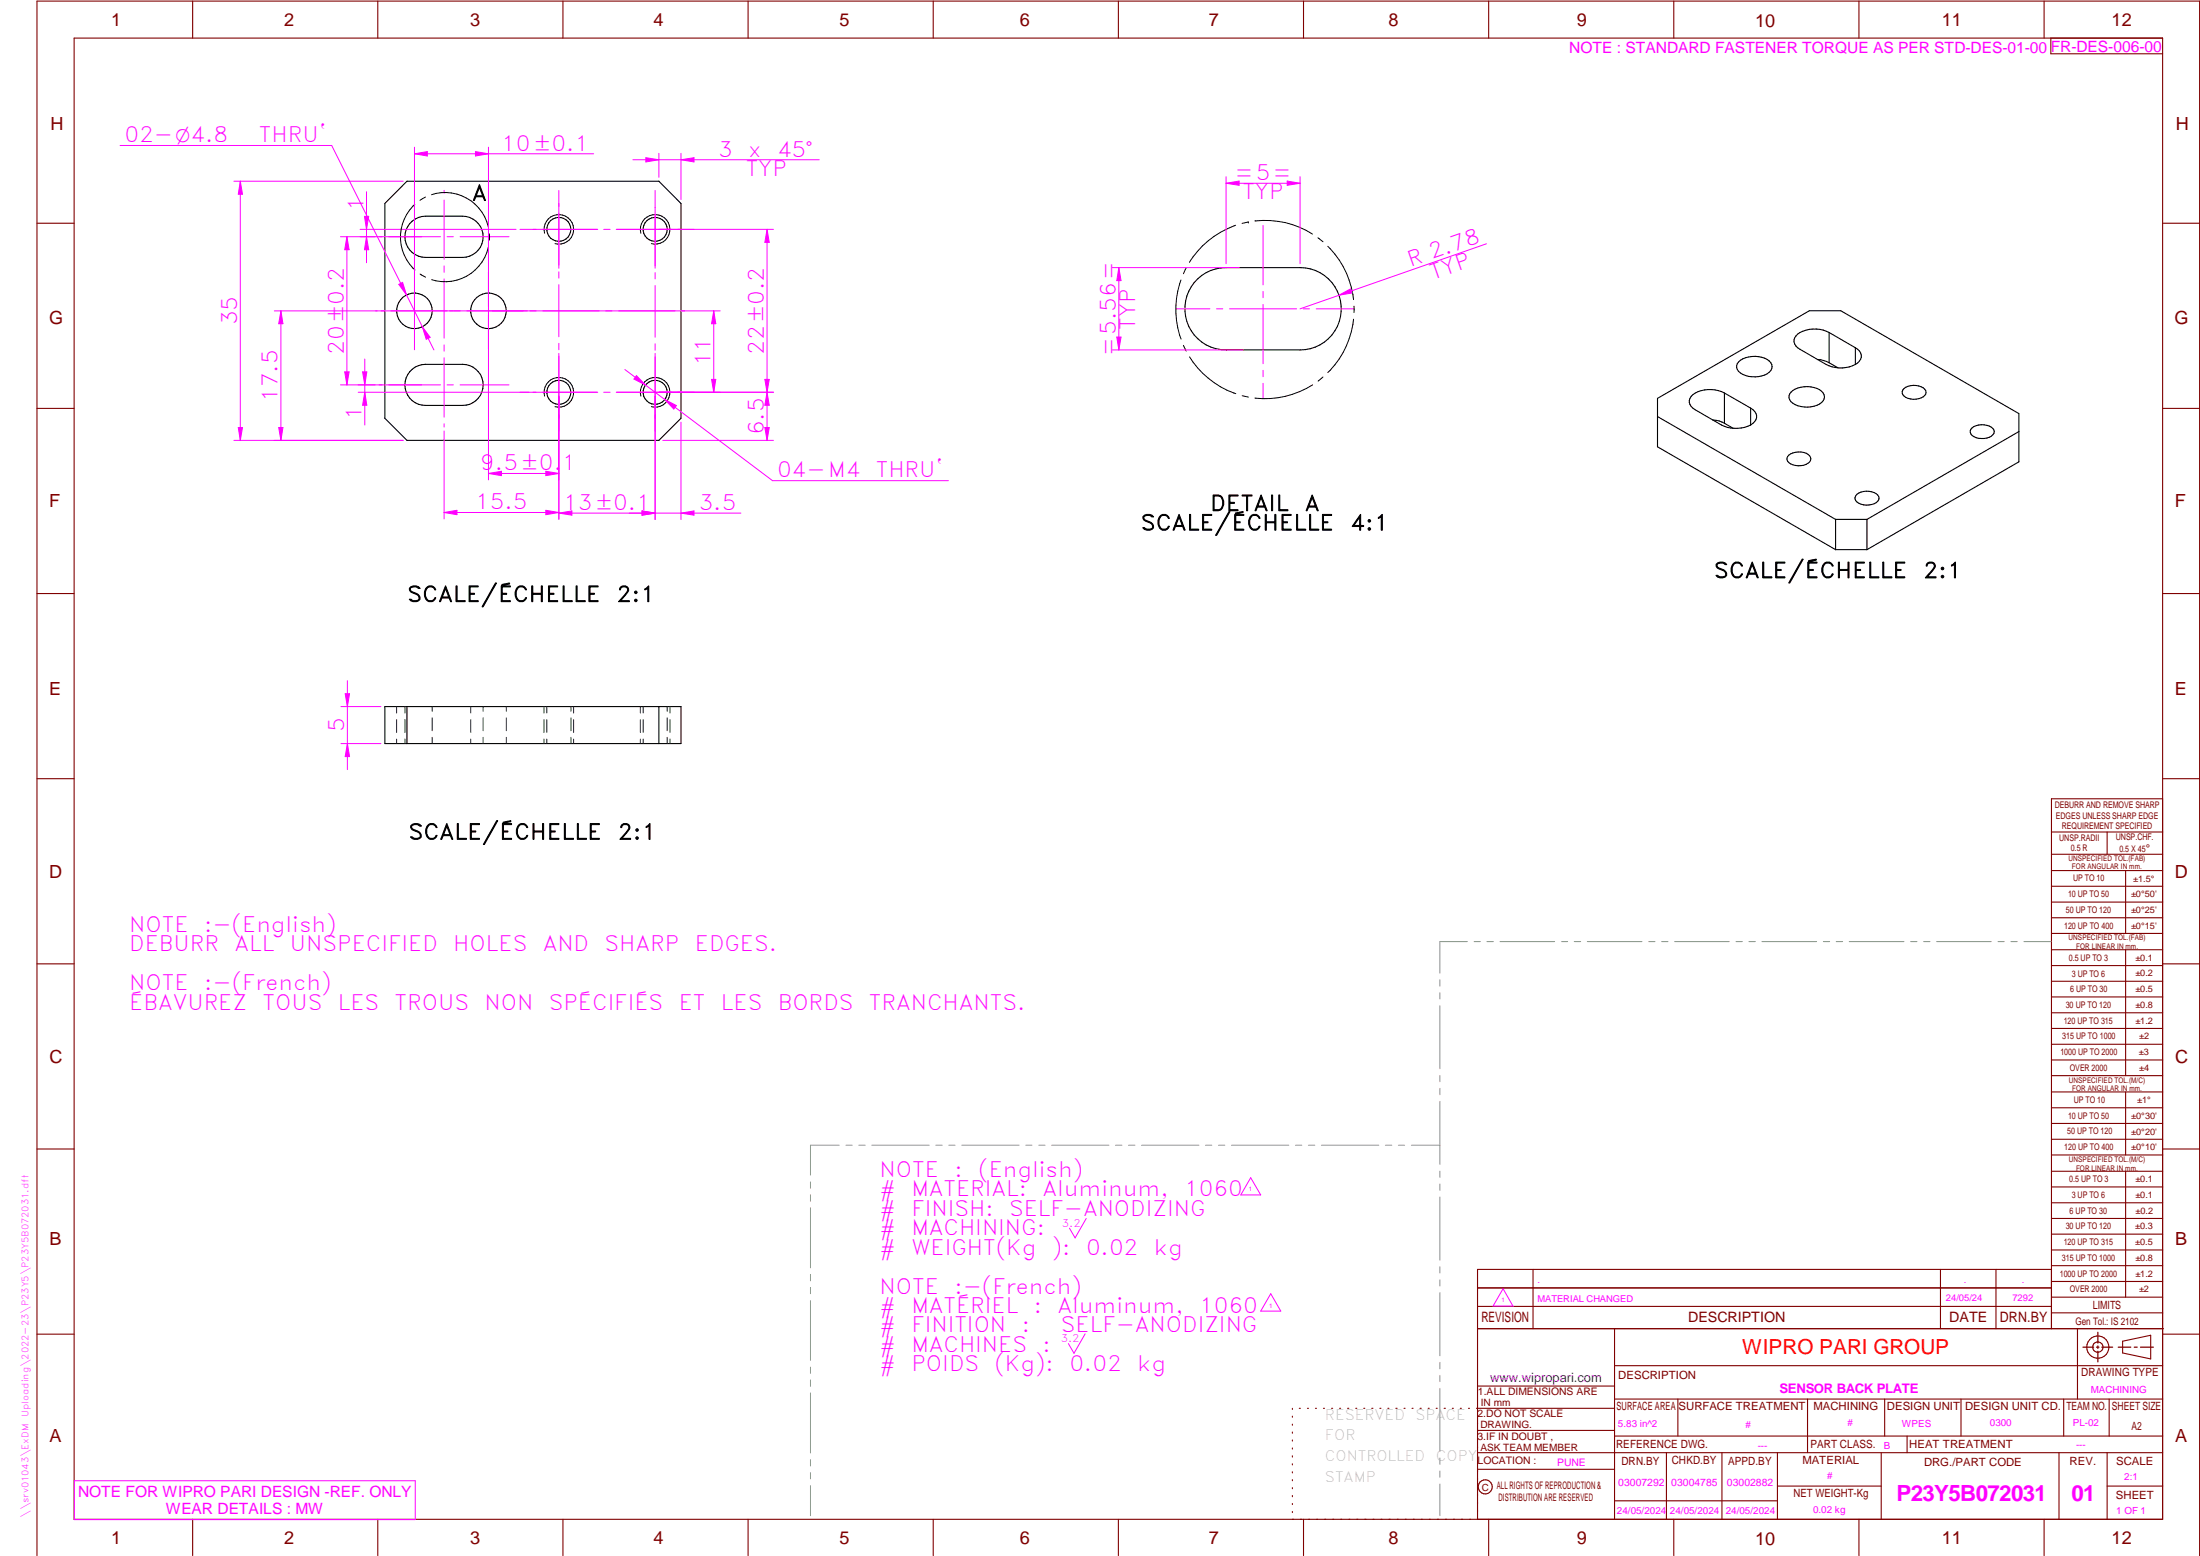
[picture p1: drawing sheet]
<svg xmlns="http://www.w3.org/2000/svg" width="594mm" height="420mm" viewBox="0 0 594 420" stroke-linecap="round" stroke-linejoin="round" font-family="sans-serif">
<g fill="none" stroke="#800000" stroke-width=".3">
<path d="M20 10.3h564v400h-564zM52 .3v10M102 .3v10M152 .3v10M202 .3v10M252 .3v10M302 .3v10M352 .3v10M402 .3v10M452 .3v10M502 .3v10M552 .3v10"/>
<path d="M553.8 10.3v4.2h30.2M10 60.3h10M584 60.3h10M10 110.3h10M584 110.3h10M10 160.3h10M584 160.3h10M10 210.3h10M584 215.7h-30v143.1M584 210.3h10M554 224.7h30M554 230.7h30"/>
<path d="M554 235.1h30M554 239.3h30M569 224.7v6M574 235.1v17M554 243.6h30M554 247.8h30M554 252.1h30M554 256.5h30M574 256.5v33.9M10 260.3h10M554 260.7h30M554 265h30"/>
<path d="M554 269.2h30M554 273.5h30M554 277.7h30M584 260.3h10M554 282h30M554 286.2h30M554 290.4h30M554 294.9h30M554 299.1h30M574 294.9v17M10 310.3h10M554 303.4h30"/>
<path d="M554 307.6h30M554 311.9h30M554 316.3h30M574 316.3v34M584 310.3h10M554 320.5h30M554 324.8h30M554 329h30M554 333.2h30M554 337.5h30M399 358.8h185.2M399 352.8h155"/>
<path d="M399 347.8h155M414 342.8v16M436 358.8v51.5M524 342.8v16M539 342.8v16M554 341.8h30M554 346h30M554 350.3h30M554 354.5h30M554 342.8h-155v67.5M561 358.8v19M10 360.3h10"/>
<path d="M399 374.3h37M436 377.8h148M453.1 377.8v10M488.1 377.8v14.5M508.9 377.8v10M529.5 377.8v10M557.3 377.8v10M569.5 377.8v10M573.2 362.2l7.6-1.6v6.3l-7.6-1.6zM584 368.8h-148M584 360.3h10M349 380.3v.3"/>
<path d="M349 382.4v.3M349 384.6v.3M349 386.7v.3M349 388.8v.3M349 391v.3M349 393.1v.3M349 395.3v.3M349 397.4v.3M349 399.5v.3M350.9 380.3h.2M353.1 380.3h.2M355.2 380.3h.3"/>
<path d="M357.4 380.3h.3M359.6 380.3h.3M361.7 380.3h.3M363.9 380.3h.3M366.1 380.3h.3M368.3 380.3h.2M370.4 380.3h.3M372.6 380.3h.3M374.8 380.3h.3M376.9 380.3h.4M379.1 380.3h.3M381.3 380.3h.3"/>
<path d="M383.4 380.3h.4M385.6 380.3h.3M387.8 380.3h.3M390 380.3h.3M392.2 380.3h.3M394.3 380.3h.3M396.5 380.3h.3M398.7 380.3h37.3M399 396.7h37M399 392.3h185M399 386.2h37M436 387.8h148"/>
<path d="M450 392.3v18M465 392.3v18M480 392.3v18M508 392.3v18M515 387.8v4.5M556 392.3v18M569 392.3v18M52 410.3v9.7M102 410.3v9.7M152 410.3v9.7M202 410.3v9.7M252 410.3v9.7"/>
<path d="M302 410.3v9.7M349 401.7v.3M349 403.8v.4M349 406v.3M349 408.1v.3M352 410.3v9.7M402 410.3v9.7M436 405.3h44M452 410.3v9.7M480 401.3h28M502 410.3v9.7M552 410.3v9.7"/>
<path d="M569 401.3h15M10 420v-419.7h584v419.7"/>
<circle cx="566.5" cy="363.7" r="1.39"/>
<circle cx="566.5" cy="363.8" r="3"/>
<circle cx="401.1" cy="401.5" r="1.9"/>
</g>
<g fill="none" stroke="#f0f" stroke-width=".27">
<path d="M119.9 51.4v.8M119.9 54v16M150.9 51.4v21M176.9 51.4v21M102.4 63.9h.8M105 63.9h13.9M111.9 73.4v21M119.9 71.8v1.7M119.9 75.3v16M120.7 63.9h1.7M124.2 63.9h13.2M131.9 73.4v21"/>
<path d="M140.4 61.9h21M150.9 73.4v1.7M150.9 76.9v14M163 61.9h1.8M166.4 61.9h21M176.9 73.6v1.7M176.9 77.1v14M101.4 83.9h41M119.9 93.1v1.7M119.9 96.6v16M143.1 83.9h1.7M146.6 83.9h15.2"/>
<path d="M150.9 92.7v1.7M150.9 95.4v21M163.6 83.9h1.7M167.1 83.9h15.2M176.9 95.4v21M176.9 92.8v1.8M184.1 83.9h.8M102.4 103.9h.8M105 103.9h13.9M119.9 114.4v.9M120.7 103.9h1.7M124.2 103.9h13.2"/>
<path d="M140.4 105.9h21M163 105.9h1.8M166.4 105.9h21M92.1 190.8h10.8M92.1 200.8h10.8M93.8 200.8l.6 3.5h-1.2zM337.7 318l2.7 4.7h-5.3zM293.3 329l-3 5.3-1.5-2.7M343.1 349.3l2.8 4.7h-5.5zM405.9 348l2.7 4.7h-5.4zM293 360.2l-3 5.2-1.5-2.6M20.1 399.8h92v10.5h-92z"/>
</g>
<g fill="none" stroke="#949494" stroke-width=".27">
<path d="M396.2 254.3h-7.4v8.5M398.1 254.3h1.6M401.5 254.3h1.8M405 254.3h14.8M421.6 254.3h1.7M425.1 254.3h1.7M428.6 254.3h14.8M445.2 254.3h1.7M448.7 254.3h1.7M452.2 254.3h14.8M468.8 254.3h1.7M472.3 254.3h1.7"/>
<path d="M475.8 254.3h14.8M492.4 254.3h1.7M495.8 254.3h1.8M499.4 254.3h14.7M516 254.3h1.6M519.4 254.3h1.8M522.9 254.3h14.8M539.5 254.3h1.7M543 254.3h1.7M546.5 254.3h7.4M388.8 264.5v1.8M388.8 268.1v1.6"/>
<path d="M388.8 271.6v17M388.8 290.4v1.7M388.8 293.9v1.7M388.8 297.4v17M218.9 319.2v1.6M226.6 309.2h-7.7v8.1M228.4 309.2h1.7M231.9 309.2h1.7M235.4 309.2h15.5M252.7 309.2h1.7M256.2 309.2h1.7M259.7 309.2h15.5"/>
<path d="M277 309.2h1.7M280.5 309.2h1.7M284 309.2h15.5M301.2 309.2h1.8M304.8 309.2h1.7M308.3 309.2h15.5M325.5 309.2h1.7M329.1 309.2h1.6M332.6 309.2h15.4M349.8 309.2h1.7M353.3 309.2h1.7M356.8 309.2h15.5"/>
<path d="M374.1 309.2h1.7M377.6 309.2h1.7M381.1 309.2h7.7M388.8 316.2v1.7M388.8 319.7v1.7M218.9 322.6v1.8M218.9 326.1v16.2M388.8 323.2v17.1M218.9 344.1v1.8M218.9 347.6v1.7M218.9 351.2v16.1M388.8 342.1v1.6"/>
<path d="M388.8 345.6v1.7M388.8 349v17.1M218.9 369.1v1.7M218.9 372.6v1.8M218.9 376.1v16.2M388.8 367.9v1.7M388.8 371.4v1.7M388.8 374.9v17M218.9 394.1v1.8M218.9 397.6v1.7M388.8 393.7v1.7M388.8 397.2v1.7"/>
<path d="M218.9 401.2v8.1M388.8 400.7v8.6"/>
</g>
<path d="M566.5 359.7v3M562.5 363.8h2.9M566.1 363.8h.7M566.5 363.4v.7M566.5 364.9v2.8M567.6 363.8h2.9M572 363.8h3.4M576.3 363.8h.8M578 363.8h3.5" fill="none" stroke="#800000" stroke-width=".34"/>
<g fill="none" stroke="#000" stroke-width=".3">
<path d="M109.9 48.9h68l6 6v58l-6 6h-68l-6-6v-58zM111.3 59.7a5.6 5.6 0 0 1 3.6-1.3h10a5.6 5.6 0 0 1 5.6 5.5 5.6 5.6 0 0 1-5.6 5.6h-10a5.6 5.6 0 0 1-5.2-3.6 5.6 5.6 0 0 1 1.6-6.2zM111.3 99.7a5.6 5.6 0 0 1 3.6-1.3h10a5.5 5.5 0 0 1 5.6 5.5 5.5 5.5 0 0 1-5.6 5.6h-10a5.5 5.5 0 0 1-5.2-3.6 5.5 5.5 0 0 1 1.6-6.2zM469.5 97.7a6.6 6.6 0 0 1 8.7 .3 2.02 2.02 0 0 1-1 2.9 7.2 7.2 0 0 1-7.7-.6 1.8 1.8 0 0 1 0-2.6zM490.8 97.1l1.7 .3 1.4 .6M493.9 89.8a8 8 0 0 0-8.9 .9 2.26 2.26 0 0 0 1.1 3.6l7 4.1a8.7 8.7 0 0 0 7.9 0M493.9 98l2.4 1.3M493.9 89.8v8.2M493.9 89.8l7.1 4.1M501 93.9v4.5M501 93.9a2.39 2.39 0 0 1 1.6 2.3 2.39 2.39 0 0 1-1.6 2.2M447.6 112.5l48.1 27.8"/>
<path d="M462.5 113.4a6.8 6.8 0 0 1 3.2 .9M465.7 106.1a8.1 8.1 0 0 0-9 .9 2.29 2.29 0 0 0 1.1 3.7l7.1 4.1a9.1 9.1 0 0 0 7.8 0M465.7 114.3l2.3 1.4M465.7 106.1v8.2M465.7 106.1l7 4.1M472.7 110.2v4.6M472.7 110.2a2.42 2.42 0 0 1 1.7 2.3 2.42 2.42 0 0 1-1.7 2.3M483.6 105.9a6.6 6.6 0 0 1 8.7 .2 2.02 2.02 0 0 1-.9 3 7.2 7.2 0 0 1-7.8-.6 1.8 1.8 0 0 1 0-2.6zM514.2 104.9a4.4 4.4 0 0 1 5.8 .6 1.87 1.87 0 0 1-1.8 2.2 3.7 3.7 0 0 1-4.5-1.5v-.5zM532.5 115.5a4.4 4.4 0 0 1 5.9 .6 1.94 1.94 0 0 1-1.9 2.2 3.7 3.7 0 0 1-4.5-1.5l.2-.9zM545.2 116.5l-41.1 23.8M483.1 122.9a4.7 4.7 0 0 1 5.5 .2 1.45 1.45 0 0 1-.9 2.3 4.5 4.5 0 0 1-5-.9 1.22 1.22 0 0 1 .4-1.6z"/>
<path d="M501.4 133.5a4.4 4.4 0 0 1 5.9 .6 1.87 1.87 0 0 1-1.9 2.1 3.7 3.7 0 0 1-4.5-1.5l.2-.8zM495.7 148.4l-48.1-27.8v-13l41-23.7h8.5l48.1 27.8v13l-41.1 23.7M495.7 140.3v8.1M495.7 140.3h8.4M495.7 148.4h8.4M504.1 140.3v8.1M103.9 190.8h80v10h-80zM109.9 190.8v10M177.9 190.8v10"/>
<circle cx="150.9" cy="61.9" r="3.2"/>
<circle cx="176.9" cy="61.9" r="3.2"/>
<circle cx="111.9" cy="83.9" r="4.8"/>
<circle cx="131.9" cy="83.9" r="4.8"/>
<circle cx="150.9" cy="105.9" r="3.2"/>
<circle cx="176.9" cy="105.9" r="3.2"/>
</g>
<g fill="none" stroke="#008000" stroke-width=".27">
<path d="M107.1 190.8v1.7M107.1 194.3v3.5M107.1 199.6v1.2M109.3 190.8v1.7M109.3 194.3v3.5M109.3 199.6v1.2M116.7 190.8v1.3M116.7 193.8v3.5M116.7 199.1v1.7M127.1 190.8v1.7M127.1 194.3v3.5M127.1 199.6v1.2"/>
<path d="M130.5 190.8v1.3M130.5 193.8v3.5M130.5 199.1v1.7M136.7 190.8v1.3M136.7 193.8v3.5M136.7 199.1v1.7M146.9 190.8v1.7M146.9 194.3v3.5M146.9 199.6v1.2M147.7 190.8v1.7M147.7 194.3v3.5M147.7 199.6v1.2"/>
<path d="M154.2 190.8v1.3M154.2 193.8v3.5M154.2 199.1v1.7M154.9 190.8v1.7M154.9 194.3v3.5M154.9 199.6v1.2M172.9 190.8v1.7M172.9 194.3v3.5M172.9 199.6v1.2M173.7 190.8v1.7M173.7 194.3v3.5M173.7 199.6v1.2"/>
<path d="M180.2 190.8v1.3M180.2 193.8v3.5M180.2 199.1v1.7M180.9 190.8v1.7M180.9 194.3v3.5M180.9 199.6v1.2"/>
</g>
<path d="M147.1 63a4 4 0 0 1 3.4-5 4 4 0 0 1 4.4 4.3 4 4 0 0 1-5 3.5M173.1 63a4 4 0 0 1 3.4-5.1 4 4 0 0 1 4.4 4.3 4 4 0 0 1-5 3.6M147.1 107a4 4 0 0 1 3.5-5 4 4 0 0 1 4.3 4.3 4 4 0 0 1-5 3.5M173.1 107a4 4 0 0 1 3.5-5 4 4 0 0 1 4.3 4.3 4 4 0 0 1-5 3.5" fill="none" stroke="#000" stroke-width=".27"/>
<path d="M93.8 200.8l.6 3.5h-1.2z" fill="#f0f"/>
<path d="M93.2 187.3h1.2l-.6 3.5z" fill="none" stroke="#f0f" stroke-width=".27"/>
<path d="M93.2 187.3h1.2l-.6 3.5z" fill="#f0f"/>
<path d="M63.2 48.9h45.7M64.9 48.9l.6 3.6h-1.2zM63.2 118.9h45.7M93.8 183.8v24" fill="none" stroke="#f0f" stroke-width=".27"/>
<path d="M64.9 48.9l.6 3.6h-1.2z" fill="#f0f"/>
<path d="M64.3 115.4h1.2l-.6 3.5z" fill="none" stroke="#f0f" stroke-width=".27"/>
<path d="M64.3 115.4h1.2l-.6 3.5z" fill="#f0f"/>
<path d="M64.9 48.9v70M178 61.9h30.9M207.1 61.9l.6 3.5h-1.2zM178 105.9h30.9" fill="none" stroke="#f0f" stroke-width=".27"/>
<path d="M207.1 61.9l.6 3.5h-1.2z" fill="#f0f"/>
<path d="M206.5 102.4h1.2l-.6 3.5z" fill="none" stroke="#f0f" stroke-width=".27"/>
<path d="M206.5 102.4h1.2l-.6 3.5z" fill="#f0f"/>
<path d="M97.2 63.9h4.1M97.2 61.9h42.2M99 63.9l.6 3.5h-1.2zM207.1 61.9v44" fill="none" stroke="#f0f" stroke-width=".27"/>
<path d="M99 63.9l.6 3.5h-1.2z" fill="#f0f"/>
<path d="M98.4 58.4h1.2l-.6 3.5z" fill="none" stroke="#f0f" stroke-width=".27"/>
<path d="M98.4 58.4h1.2l-.6 3.5z" fill="#f0f"/>
<path d="M99 51.8v19.2M168.7 99.8l39.9 30h47.5M171.9 101.4l2.4 2.6-3.1-1.6z" fill="none" stroke="#f0f" stroke-width=".27"/>
<path d="M171.9 101.4l2.4 2.6-3.1-1.6z" fill="#f0f"/>
<path d="M179.5 107.9l3.2 1.6-.8 .9z" fill="none" stroke="#f0f" stroke-width=".27"/>
<path d="M179.5 107.9l3.2 1.6-.8 .9z" fill="#f0f"/>
<path d="M32.4 39.3h57.2l27.6 55.2M114 88.2l2.2 2.9-1.1 .5z" fill="none" stroke="#f0f" stroke-width=".27"/>
<path d="M114 88.2l2.2 2.9-1.1 .5z" fill="#f0f"/>
<path d="M107.7 76.8l1-.6 1.1 3.4z" fill="none" stroke="#f0f" stroke-width=".27"/>
<path d="M107.7 76.8l1-.6 1.1 3.4z" fill="#f0f"/>
<g fill="none" stroke="#000" stroke-width=".27">
<path d="M112 55.2a12 12 0 0 0 0 17.7M114.9 53.2l-1.5 .9M116.5 52.6a12 12 0 0 1 15.4 8.8M337.1 59.9h.1M337.1 59.9l-1.7 .4M338.8 59.6a24.5 24.5 0 0 1 15.6 3.6M113.4 74l1.5 .8M131.9 66.6a12 12 0 0 1-15.3 8.9M132.2 63.2v1.7M318.9 75.6a23.5 23.5 0 0 0 0 16M320.3 72.4l-.7 1.5M333.7 60.8a24.1 24.1 0 0 0-12.5 10"/>
<path d="M355.9 64.2l1.3 1.1M358.6 66.5a23.5 23.5 0 0 1 6.9 14.4M319.6 93.3l.7 1.5M321.2 96.4a24 24 0 0 0 12.5 9.9M365.5 86.2a23.4 23.4 0 0 1-6.9 14.4M365.6 82.7v1.7M335.4 106.8l1.7 .4M354.5 103.9a23.9 23.9 0 0 1-15.6 3.6M357.2 101.8l-1.3 1.1"/>
</g>
<path d="M323.5 75.3a10.9 10.9 0 0 1 7.6-3h20a11.1 11.1 0 0 1 11.1 11.1 11.1 11.1 0 0 1-11.1 11.1h-20a11.1 11.1 0 0 1-10.4-7 11.1 11.1 0 0 1 2.8-12.2z" fill="none" stroke="#000" stroke-width=".3"/>
<g fill="none" stroke="#f0f" stroke-width=".27">
<path d="M300.4 72.3h34.3M302.1 72.3l.6 3.5h-1.1zM341.1 60.9v16M341.1 78.7v1.7M300.4 94.5h35.3M317.5 83.4h9.2M328.5 83.4h1.7M332 83.4h18.1M341.1 82.2v16M341.1 100v1.7M351.9 83.4h1.7M355.4 83.4h10.3"/>
<path d="M341.1 103.5v4.2"/>
</g>
<path d="M302.1 72.3l.6 3.5h-1.1z" fill="#f0f"/>
<path d="M301.6 91h1.1l-.6 3.5z" fill="none" stroke="#f0f" stroke-width=".27"/>
<path d="M301.6 91h1.1l-.6 3.5z" fill="#f0f"/>
<path d="M331.1 49.5l3.5-.6v1.1zM331.1 47.7v23.5M351.1 47.7v23.5M302.1 72.3v22.2" fill="none" stroke="#f0f" stroke-width=".27"/>
<path d="M331.1 49.5l3.5-.6v1.1z" fill="#f0f"/>
<path d="M347.6 48.9l3.5 .6-3.5 .5z" fill="none" stroke="#f0f" stroke-width=".27"/>
<path d="M347.6 48.9l3.5 .6-3.5 .5z" fill="#f0f"/>
<path d="M331.1 49.5h20M361.6 79.7l3.1-1.7 .4 1.1zM401.4 65.8l-50.3 17.6" fill="none" stroke="#f0f" stroke-width=".27"/>
<path d="M361.6 79.7l3.1-1.7 .4 1.1z" fill="#f0f"/>
<path d="M74.1 83.9h27.7M75.9 83.9l.5 3.5h-1.1zM74.1 118.9h34.8" fill="none" stroke="#f0f" stroke-width=".27"/>
<path d="M75.9 83.9l.5 3.5h-1.1z" fill="#f0f"/>
<path d="M75.3 115.4h1.1l-.5 3.5z" fill="none" stroke="#f0f" stroke-width=".27"/>
<path d="M75.3 115.4h1.1l-.5 3.5z" fill="#f0f"/>
<path d="M75.9 83.9v35M176.9 107v33.3M183.9 114v26.3M173.4 138l3.5 .6-3.5 .5z" fill="none" stroke="#f0f" stroke-width=".27"/>
<path d="M173.4 138l3.5 .6-3.5 .5z" fill="#f0f"/>
<path d="M183.9 138.6l3.5-.6v1.1z" fill="none" stroke="#f0f" stroke-width=".27"/>
<path d="M183.9 138.6l3.5-.6v1.1z" fill="#f0f"/>
<path d="M178 105.9h30.9M179 118.9h29.9M207.1 105.9l.6 3.5h-1.2zM169.9 138.6h30.2" fill="none" stroke="#f0f" stroke-width=".27"/>
<path d="M207.1 105.9l.6 3.5h-1.2z" fill="#f0f"/>
<path d="M206.5 115.4h1.2l-.6 3.5z" fill="none" stroke="#f0f" stroke-width=".27"/>
<path d="M206.5 115.4h1.2l-.6 3.5z" fill="#f0f"/>
<path d="M150.9 107v33.3M176.9 107v33.3M207.1 105.9v13M150.9 138.6l3.5-.6v1.1z" fill="none" stroke="#f0f" stroke-width=".27"/>
<path d="M150.9 138.6l3.5-.6v1.1z" fill="#f0f"/>
<path d="M173.4 138l3.5 .6-3.5 .5z" fill="none" stroke="#f0f" stroke-width=".27"/>
<path d="M173.4 138l3.5 .6-3.5 .5z" fill="#f0f"/>
<path d="M119.9 116.4v23.7M150.9 107v33.1M119.9 138.4l3.5-.6v1.2zM150.9 138.6h26" fill="none" stroke="#f0f" stroke-width=".27"/>
<path d="M119.9 138.4l3.5-.6v1.2z" fill="#f0f"/>
<path d="M147.4 137.8l3.5 .6-3.5 .6z" fill="none" stroke="#f0f" stroke-width=".27"/>
<path d="M147.4 137.8l3.5 .6-3.5 .6z" fill="#f0f"/>
<path d="M96.7 105.9h46.2M96.7 103.9h4.6M98.5 105.9l.6 3.5h-1.2zM119.9 138.4h31" fill="none" stroke="#f0f" stroke-width=".27"/>
<path d="M98.5 105.9l.6 3.5h-1.2z" fill="#f0f"/>
<path d="M97.9 100.4h1.2l-.6 3.5z" fill="none" stroke="#f0f" stroke-width=".27"/>
<path d="M97.9 100.4h1.2l-.6 3.5z" fill="#f0f"/>
<path d="M98.5 96.9v17.9M133 83.9h61.5M192.7 83.9l.6 3.5h-1.2zM178 105.9h16.5" fill="none" stroke="#f0f" stroke-width=".27"/>
<path d="M192.7 83.9l.6 3.5h-1.2z" fill="#f0f"/>
<path d="M192.1 102.4h1.2l-.6 3.5z" fill="none" stroke="#f0f" stroke-width=".27"/>
<path d="M192.1 102.4h1.2l-.6 3.5z" fill="#f0f"/>
<path d="M91.9 63.9h22M93.7 63.9l.6 3.5h-1.2zM192.7 83.9v22M91.9 103.9h22" fill="none" stroke="#f0f" stroke-width=".27"/>
<path d="M93.7 63.9l.6 3.5h-1.2z" fill="#f0f"/>
<path d="M93.1 100.4h1.2l-.6 3.5z" fill="none" stroke="#f0f" stroke-width=".27"/>
<path d="M93.1 100.4h1.2l-.6 3.5z" fill="#f0f"/>
<path d="M111.9 39.8v43.1M131.9 39.8v43.1M111.9 41.5l3.5-.6v1.2zM93.7 63.9v40" fill="none" stroke="#f0f" stroke-width=".27"/>
<path d="M111.9 41.5l3.5-.6v1.2z" fill="#f0f"/>
<path d="M128.4 40.9l3.5 .6-3.5 .6z" fill="none" stroke="#f0f" stroke-width=".27"/>
<path d="M128.4 40.9l3.5 .6-3.5 .6z" fill="#f0f"/>
<path d="M111.9 41.5h48.4M131.9 85v44.6M150.9 107v22.6M131.9 127.8l3.5-.5v1.1z" fill="none" stroke="#f0f" stroke-width=".27"/>
<path d="M131.9 127.8l3.5-.5v1.1z" fill="#f0f"/>
<path d="M147.4 127.3l3.5 .5-3.5 .6z" fill="none" stroke="#f0f" stroke-width=".27"/>
<path d="M147.4 127.3l3.5 .5-3.5 .6z" fill="#f0f"/>
<path d="M177.9 41.4v6.5M183.9 41.4v12.5M183.9 43.1l3.5-.5v1.1zM131.9 127.8h19" fill="none" stroke="#f0f" stroke-width=".27"/>
<path d="M183.9 43.1l3.5-.5v1.1z" fill="#f0f"/>
<path d="M174.4 42.6l3.5 .5-3.5 .6z" fill="none" stroke="#f0f" stroke-width=".27"/>
<path d="M174.4 42.6l3.5 .5-3.5 .6z" fill="#f0f"/>
<path d="M170.9 43.1h50.3" fill="none" stroke="#f0f" stroke-width=".27"/>
<g font-size="6" fill="#f0f">
<text x="512.1" y="405.2">P23Y5B072031</text>
<text x="559.4" y="405.2">01</text>
</g>
<g font-size="5.7" fill="#f0f">
<text x="33.6" y="38.4">02-O4.8</text>
<text x="69.9" y="38.4">THRU`</text>
<text x="135.4" y="40.6">10±0.1</text>
<text x="193.9" y="42.3">3</text>
<text x="201.4" y="47.5">TYP</text>
<text x="202" y="42.3">x</text>
<text x="209.8" y="42.3">45°</text>
<text x="333.5" y="48.6">=5=</text>
<text x="335.5" y="53.8">TYP</text>
<text x="98.1" y="56.9" transform="rotate(-90 98.1 56.9)">1</text>
<text x="380.9" y="72.1" transform="rotate(-19 380.9 72.1)">R 2.78</text>
<text x="386.9" y="75.5" transform="rotate(-19 386.9 75.5)">TYP</text>
<text x="64" y="87.9" transform="rotate(-90 64 87.9)">35</text>
<text x="306.5" y="89" transform="rotate(-90 306.5 89)">TYP</text>
<text x="92.8" y="95.8" transform="rotate(-90 92.8 95.8)">20±0.2</text>
<text x="206.2" y="95.8" transform="rotate(-90 206.2 95.8)">22±0.2</text>
<text x="191.8" y="98.9" transform="rotate(-90 191.8 98.9)">11</text>
<text x="301.3" y="96.1" transform="rotate(-90 301.3 96.1)">=5.56=</text>
<text x="75" y="108.5" transform="rotate(-90 75 108.5)">17.5</text>
<text x="97.6" y="113.5" transform="rotate(-90 97.6 113.5)">1</text>
<text x="206.2" y="117.5" transform="rotate(-90 206.2 117.5)">6.5</text>
<text x="129.7" y="127">9.5±0.1</text>
<text x="209.8" y="128.9">04-M4</text>
<text x="236.5" y="128.9">THRU`</text>
<text x="128.3" y="137.5">15.5</text>
<text x="152.1" y="137.7">13±0.1</text>
<text x="188.7" y="137.7">3.5</text>
<text x="92.9" y="197.8" transform="rotate(-90 92.9 197.8)">5</text>
<text x="34.9" y="251.7">NOTE</text>
<text x="55.1" y="251.7">:-(English)</text>
<text x="34.9" y="256.9">DEBURR</text>
<text x="63.4" y="256.9">ALL</text>
<text x="78.3" y="256.9">UNSPECIFIED</text>
<text x="122.4" y="256.9">HOLES</text>
<text x="146.6" y="256.9">AND</text>
<text x="163.2" y="256.9">SHARP</text>
<text x="187.6" y="256.9">EDGES.</text>
<text x="34.9" y="267.4">NOTE</text>
<text x="55.1" y="267.4">:-(French)</text>
<text x="34.9" y="272.7">ÉBAVUREZ</text>
<text x="70.9" y="272.7">TOUS</text>
<text x="91.2" y="272.7">LES</text>
<text x="106.5" y="272.7">TROUS</text>
<text x="130.8" y="272.7">NON</text>
<text x="148.2" y="272.7">SPÉCIFIÉS</text>
<text x="183.3" y="272.7">ET</text>
<text x="194.7" y="272.7">LES</text>
<text x="210" y="272.7">BORDS</text>
<text x="234.6" y="272.7">TRANCHANTS.</text>
<text x="237.5" y="317.8">NOTE</text>
<text x="257.7" y="317.8">:</text>
<text x="264.1" y="317.8">(English)</text>
<text x="237.5" y="323">#</text>
<text x="246.1" y="323">MATERIAL:</text>
<text x="281.5" y="323">Aluminum,</text>
<text x="319.8" y="323">1060</text>
<text x="237.5" y="328.3">#</text>
<text x="246.1" y="328.3">FINISH:</text>
<text x="272.5" y="328.3">SELF-ANODIZING</text>
<text x="237.5" y="333.5">#</text>
<text x="246.1" y="333.5">MACHINING:</text>
<text x="237.5" y="338.8">#</text>
<text x="246.1" y="338.8">WEIGHT(Kg</text>
<text x="284" y="338.8">):</text>
<text x="293.3" y="338.8">0.02</text>
<text x="311.6" y="338.8">kg</text>
<text x="237.5" y="349.3">NOTE</text>
<text x="257.7" y="349.3">:-(French)</text>
<text x="237.5" y="354.5">#</text>
<text x="237.5" y="359.8">#</text>
<text x="246.1" y="359.8">FINITION</text>
<text x="246.1" y="354.5">MATÉRIEL</text>
<text x="275.9" y="359.8">:</text>
<text x="279.2" y="354.5">:</text>
<text x="285.6" y="354.5">Aluminum,</text>
<text x="286.5" y="359.8">SELF-ANODIZING</text>
<text x="323.8" y="354.5">1060</text>
<text x="237.5" y="365">#</text>
<text x="246.1" y="365">MACHINES</text>
<text x="281.5" y="365">:</text>
<text x="237.5" y="370.3">#</text>
<text x="246.1" y="370.3">POIDS</text>
<text x="268.5" y="370.3">(Kg):</text>
<text x="288.8" y="370.3">0.02</text>
<text x="307.1" y="370.3">kg</text>
</g>
<g font-size="5.7">
<text x="127.5" y="54.1">A</text>
<text x="326.8" y="137.9">DETAIL</text>
<text x="352.3" y="137.9">A</text>
<text x="308.1" y="143.2">SCALE/ÉCHELLE</text>
<text x="364.6" y="143.2">4:1</text>
<text x="462.8" y="156">SCALE/ÉCHELLE</text>
<text x="519.4" y="156">2:1</text>
<text x="110" y="162.5">SCALE/ÉCHELLE</text>
<text x="166.5" y="162.5">2:1</text>
<text x="110.3" y="226.7">SCALE/ÉCHELLE</text>
<text x="166.8" y="226.7">2:1</text>
</g>
<text font-size="5.6" fill="#f00" x="470.5" y="365.5">WIPRO PARI GROUP</text>
<g font-size="4.9" fill="#800000">
<text x="30" y="6.9">1</text>
<text x="76.7" y="6.9">2</text>
<text x="127" y="6.9">3</text>
<text x="176.5" y="6.9">4</text>
<text x="226.7" y="6.9">5</text>
<text x="275.4" y="6.9">6</text>
<text x="326.4" y="6.9">7</text>
<text x="375" y="6.9">8</text>
<text x="425.8" y="6.9">9</text>
<text x="473.9" y="7.3">10</text>
<text x="524.3" y="6.9">11</text>
<text x="570.2" y="6.9">12</text>
<text x="13.6" y="35.1">H</text>
<text x="587.6" y="35.1">H</text>
<text x="13.2" y="87.5">G</text>
<text x="587.2" y="87.5">G</text>
<text x="13.2" y="137">F</text>
<text x="587.2" y="137">F</text>
<text x="13.2" y="187.6">E</text>
<text x="587.2" y="187.6">E</text>
<text x="13.2" y="237">D</text>
<text x="587.2" y="237">D</text>
<text x="13.4" y="287.1">C</text>
<text x="587.4" y="287.1">C</text>
<text x="13.4" y="336.2">B</text>
<text x="587.4" y="336.2">B</text>
<text x="13.4" y="389.3">A</text>
<text x="587.4" y="389.3">A</text>
<text x="30" y="416.9">1</text>
<text x="76.7" y="416.9">2</text>
<text x="127" y="416.9">3</text>
<text x="176.5" y="416.9">4</text>
<text x="226.7" y="416.9">5</text>
<text x="275.4" y="416.9">6</text>
<text x="326.4" y="416.9">7</text>
<text x="375" y="416.9">8</text>
<text x="425.8" y="416.9">9</text>
<text x="473.9" y="417.3">10</text>
<text x="524.3" y="416.9">11</text>
<text x="570.2" y="416.9">12</text>
</g>
<g font-size="4.2" fill="#f0f">
<text x="423.7" y="14.3">NOTE : STANDARD FASTENER TORQUE AS PER STD-DES-01-00</text>
<text x="553.8" y="14">FR-DES-006-00</text>
<text x="21.1" y="404.3">NOTE FOR WIPRO PARI DESIGN -REF. ONLY</text>
<text x="44.8" y="408.8">WEAR DETAILS : MW</text>
</g>
<g font-size="3.9" fill="#800000">
<text x="400" y="357.1">REVISION</text>
<text x="455.9" y="357.1">DESCRIPTION</text>
<text x="526.4" y="357.1">DATE</text>
<text x="540" y="357.1">DRN.BY</text>
</g>
<g font-size="3.9" fill="#c0c0c0">
<text x="357.8" y="383.3">RESERVED</text>
<text x="382.3" y="383.3">SPACE</text>
<text x="357.8" y="388.9">FOR</text>
<text x="357.8" y="394.5">CONTROLLED</text>
<text x="387.8" y="394.5">COPY</text>
<text x="357.8" y="400">STAMP</text>
</g>
<text font-size="3.6" fill="#f0f" x="480.5" y="376.1">SENSOR BACK PLATE</text>
<text font-size="3.5" fill="#00f" x="402.4" y="373.3">www.wipropari.com</text>
<g font-size="3.1" fill="#800000">
<text x="565.1" y="353.5">LIMITS</text>
<text x="562" y="371.7">DRAWING TYPE</text>
<text x="437" y="372.3">DESCRIPTION</text>
<text x="436.5" y="380.8">SURFACE AREA</text>
<text x="453.3" y="380.8">SURFACE TREATMENT</text>
<text x="489.7" y="380.8">MACHINING</text>
<text x="509.5" y="380.8">DESIGN UNIT</text>
<text x="530.6" y="380.8">DESIGN UNIT CD.</text>
<text x="558" y="380.6">TEAM NO.</text>
<text x="570.3" y="380.7">SHEET SIZE</text>
<text x="575.6" y="386.1">A2</text>
<text x="436.4" y="391.1">REFERENCE DWG.</text>
<text x="437.8" y="395.5">DRN.BY</text>
<text x="451.4" y="395.4">CHKD.BY</text>
<text x="466.6" y="395.5">APPD.BY</text>
<text x="486.7" y="395.4">MATERIAL</text>
<text x="488.9" y="390.9">PART CLASS.</text>
<text x="515.6" y="390.9">HEAT TREATMENT</text>
<text x="519.6" y="395.9">DRG./PART CODE</text>
<text x="558.9" y="395.5">REV.</text>
<text x="571.4" y="395.6">SCALE</text>
<text x="484.3" y="404.2">NET WEIGHT-Kg</text>
<text x="571.4" y="404.7">SHEET</text>
</g>
<text font-size="3" fill="#800000" x="579.5" y="230.1">°</text>
<g font-size="2.8" fill="#f0f">
<text x="286.8" y="331.2">3.2</text>
<text x="286.5" y="362.4">3.2</text>
<text x="420.5" y="396">PUNE</text>
<text x="437" y="401.2">03007292</text>
<text x="451.3" y="401.2">03004785</text>
<text x="466.3" y="401.2">03002882</text>
</g>
<g font-size="2.8" fill="#800000">
<text x="560.4" y="357.7">Gen Tol.: IS 2102</text>
<text x="399.1" y="376.6">1.ALL DIMENSIONS ARE</text>
<text x="399" y="382.7">2.DO NOT SCALE</text>
<text x="399" y="388.7">3.IF IN DOUBT ,</text>
<text x="399" y="395.4">LOCATION :</text>
<text x="404.2" y="402">ALL RIGHTS OF REPRODUCTION &amp;</text>
<text x="404.7" y="405.4">DISTRIBUTION ARE RESERVED</text>
</g>
<g font-size="2.7" fill="#f0f">
<text x="564.6" y="376.2">MACHINING</text>
<text x="436.9" y="385.4">5.83 in^2</text>
<text x="471.4" y="385.5">#</text>
<text x="498.9" y="385">#</text>
<text x="513.6" y="385.3">WPES</text>
<text x="537.3" y="385.1">0300</text>
<text x="559.7" y="385.1">PL-02</text>
<text x="474.6" y="391.2">---</text>
<text x="508.7" y="391.2">B</text>
<text x="560.6" y="391.1">---</text>
<text x="493.4" y="399.5">#</text>
<text x="573.6" y="399.7">2:1</text>
<text x="436.6" y="408.7">24/05/2024</text>
<text x="450.9" y="408.8">24/05/2024</text>
<text x="466" y="408.9">24/05/2024</text>
<text x="489.6" y="408.5">0.02 kg</text>
<text x="571.4" y="408.7">1 OF 1</text>
</g>
<g font-size="2.7" fill="#800000">
<text x="399.9" y="379.7">IN mm</text>
<text x="399.7" y="385.7">DRAWING.</text>
<text x="399.7" y="391.8">ASK TEAM MEMBER</text>
<text x="400.1" y="402.5">C</text>
</g>
<g font-size="2.5" fill="#800000">
<text x="554.9" y="218.3">DEBURR AND REMOVE SHARP</text>
<text x="555.2" y="221">EDGES UNLESS SHARP EDGE</text>
<text x="556.1" y="227.1">UNSP.RADII</text>
<text x="556.8" y="223.8">REQUIREMENT SPECIFIED</text>
<text x="571.4" y="226.9">UNSP.CHF.</text>
<text x="559.2" y="229.9">0.5 R</text>
<text x="572.3" y="230.1">0.5 X 45</text>
<text x="559.8" y="238">UP TO 10</text>
<text x="576.1" y="238.1">±1.5°</text>
<text x="558.5" y="242.2">10 UP TO 50</text>
<text x="575.5" y="242.3">±0°50'</text>
<text x="557.4" y="250.7">120 UP TO 400</text>
<text x="557.9" y="246.5">50 UP TO 120</text>
<text x="575.5" y="250.7">±0°15'</text>
<text x="575.5" y="246.5">±0°25'</text>
<text x="558.7" y="259.4">0.5 UP TO 3</text>
<text x="559.5" y="263.7">3 UP TO 6</text>
<text x="576.6" y="263.6">±0.2</text>
<text x="576.6" y="259.4">±0.1</text>
<text x="559" y="267.9">6 UP TO 30</text>
<text x="576.6" y="267.9">±0.5</text>
<text x="557.8" y="272.2">30 UP TO 120</text>
<text x="576.6" y="272.2">±0.8</text>
<text x="556.9" y="280.7">315 UP TO 1000</text>
<text x="557.3" y="276.4">120 UP TO 315</text>
<text x="576.6" y="276.4">±1.2</text>
<text x="577.7" y="280.7">±2</text>
<text x="556.4" y="284.9">1000 UP TO 2000</text>
<text x="577.6" y="284.9">±3</text>
<text x="558.9" y="289.2">OVER 2000</text>
<text x="577.7" y="289.3">±4</text>
<text x="560" y="297.9">UP TO 10</text>
<text x="577.1" y="297.9">±1°</text>
<text x="558.5" y="302.1">10 UP TO 50</text>
<text x="575.5" y="302.1">±0°30'</text>
<text x="557.4" y="310.6">120 UP TO 400</text>
<text x="558.2" y="306.3">50 UP TO 120</text>
<text x="575.5" y="310.6">±0°10'</text>
<text x="575.5" y="306.4">±0°20'</text>
<text x="558.8" y="319.2">0.5 UP TO 3</text>
<text x="559.4" y="323.4">3 UP TO 6</text>
<text x="576.6" y="319.2">±0.1</text>
<text x="576.6" y="323.5">±0.1</text>
<text x="558.9" y="327.7">6 UP TO 30</text>
<text x="576.7" y="327.7">±0.2</text>
<text x="557.8" y="332">30 UP TO 120</text>
<text x="576.6" y="332">±0.3</text>
<text x="556.8" y="340.5">315 UP TO 1000</text>
<text x="557.3" y="336.3">120 UP TO 315</text>
<text x="576.6" y="336.3">±0.5</text>
<text x="576.6" y="340.5">±0.8</text>
<text x="556.2" y="344.7">1000 UP TO 2000</text>
<text x="576.6" y="344.7">±1.2</text>
<text x="558.9" y="349">OVER 2000</text>
<text x="577.6" y="349">±2</text>
</g>
<g font-size="2.5" fill="#f0f">
<text x="415.2" y="346.4">.</text>
<text x="530.3" y="346.5">.</text>
<text x="545.9" y="346.4">.</text>
<text x="415.2" y="351.5">MATERIAL CHANGED</text>
<text x="525.5" y="351.3">24/05/24</text>
<text x="543.4" y="351.4">7292</text>
</g>
<g font-size="2.4" fill="#f0f">
<text x="7.7" y="382.7" transform="rotate(-90 7.7 382.7)">Uploading\2022-23\P23Y5\P23Y5B072031.dft</text>
<text x="7.7" y="409.8" transform="rotate(-90 7.7 409.8)">\\srv01043\ExDM</text>
</g>
<g font-size="2.1" fill="#800000">
<text x="558.5" y="232.4">UNSPECIFIED TOL.(FAB)</text>
<text x="559.5" y="234.7">FOR ANGULAR IN mm.</text>
<text x="558.6" y="253.9">UNSPECIFIED TOL.(FAB)</text>
<text x="560.7" y="256.3">FOR LINEAR IN mm.</text>
<text x="558.7" y="292.3">UNSPECIFIED TOL.(M/C)</text>
<text x="559.6" y="294.7">FOR ANGULAR IN mm.</text>
<text x="558.7" y="313.7">UNSPECIFIED TOL.(M/C)</text>
<text x="560.6" y="316.1">FOR LINEAR IN mm.</text>
</g>
<g font-size="1.7" fill="#f0f">
<text x="337.3" y="321.7">1</text>
<text x="342.7" y="353.1">1</text>
<text x="405.4" y="351.7">1</text>
</g>
</svg>
